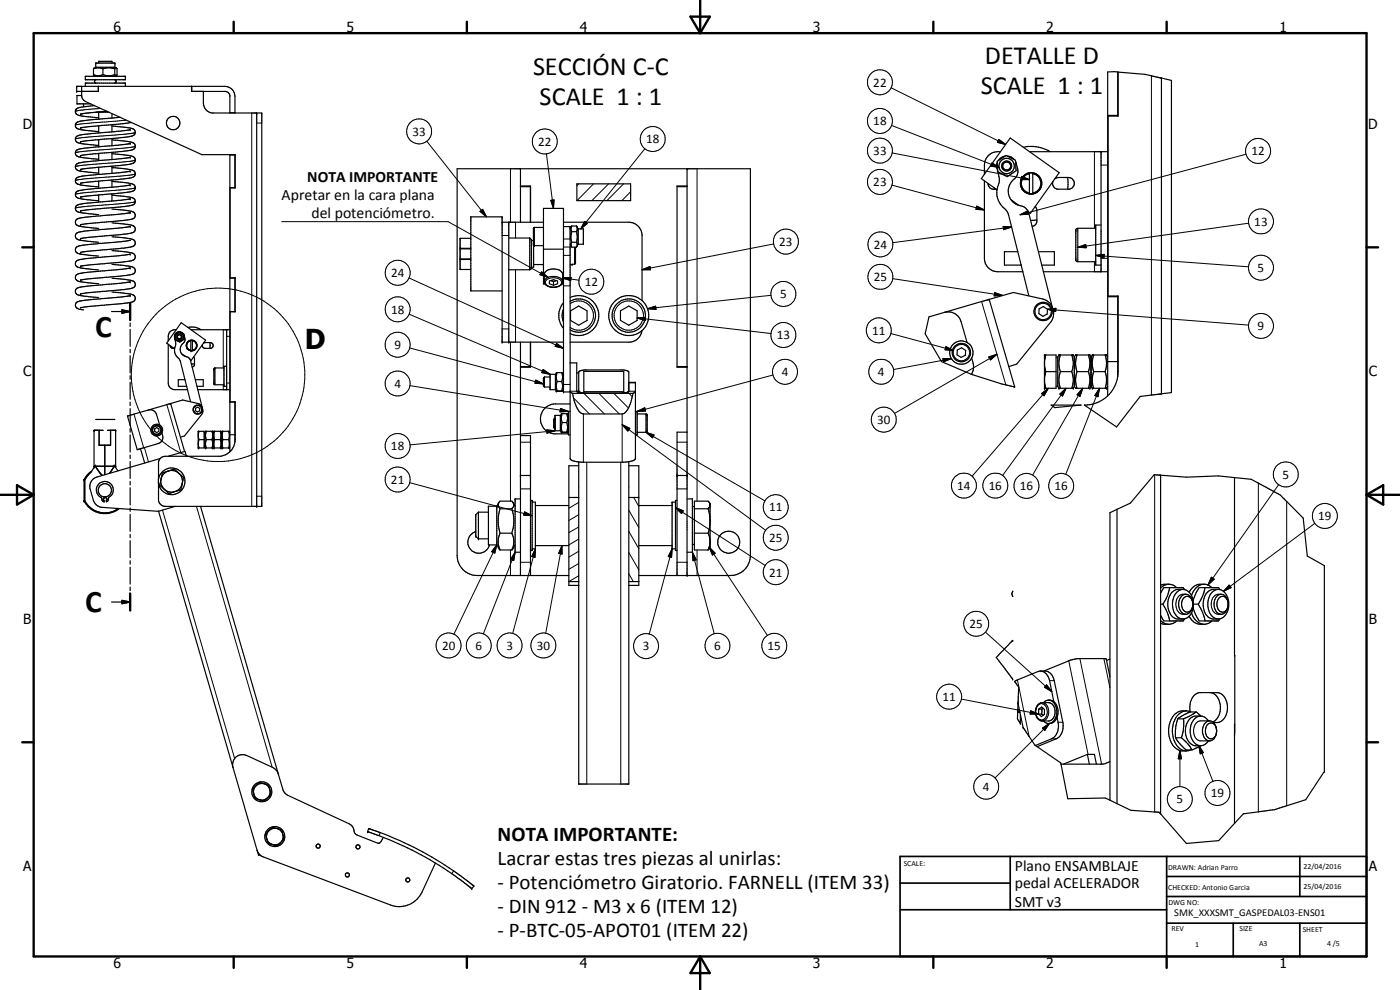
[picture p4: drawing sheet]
<svg xmlns="http://www.w3.org/2000/svg" width="420mm" height="297mm" viewBox="0 0 420 297" stroke-linecap="round" stroke-linejoin="round" font-family="sans-serif">
<g fill="none" stroke="#000" stroke-width=".35">
<path d="M29.6 18.9v-.5h4v.5M24.5 25.9l.1 3.4 .5 .8 .6 .4 34.9 15.9h9.9l.1 10h-1.6M24.5 28.7h-1.4v2.5h4.2M25.1 31.2v.8M25.6 22.9h12v1h-12zM25.6 25.9v-1h12v1M28.1 20.7a3.4 3.4 0 0 1 2.8 0M28.1 22.4a3.5 3.5 0 0 0 2.8 0M28.1 22.4l.6 .5M28.1 20.7v1.7M28.2 20.5l-.1 .2M28.2 20.4v.1"/>
<path d="M28.4 31.7l-3.6 .4a2.04 2.04 0 0 0-2.2 1l.3 1.1 .9 .5 5.8 .6M28.7 23.9a.52 .52 0 0 0-.4 .6 .52 .52 0 0 0 .6 .4M28.7 20.2v-1.3h5.8v1.3M28.7 20.2h5.8M28.7 20.2l-.5 .2M28.8 33.7h3.9M29.5 25.9v1.5M29.5 25.9v1.5h-6.5v-1.5h44.5a3 3 0 0 1 3 3v5M29.6 33.7v2M29.6 37.8v2.1M29.7 39.9a20.7 20.7 0 0 0-6.8 1.1 1.3 1.3 0 0 0 0 1.4 1.3 1.3 0 0 0 1.3 .7l5.4 .5M30.9 20.7l1.3-.3 2.2 .3"/>
<path d="M30.9 22.4a5.5 5.5 0 0 0 3.5 0M30.9 20.7v1.7M32.1 33.4l-7.9 .8M33.6 34.1v1.3M33.6 37.4v2.1M33.6 37.8h.5a17.4 17.4 0 0 1 6.2 1.1 1.26 1.26 0 0 1 .1 1.5 1.26 1.26 0 0 1-1.4 .5l-14.8 1.6M34.4 22.4l.4 .3M34.4 20.7v1.7M34.5 20.2l.4 .2M34.5 23.9a.53 .53 0 0 1 .3 .6 .53 .53 0 0 1-.4 .4M35.1 20.5l-.4-.1-.3 .3M35.1 20.6v2l-.6 .3"/>
<path d="M35.1 20.5v.1M35.1 22.4v.1M36 35.2l-6.1 .5a17.7 17.7 0 0 0-7 1.2l-.2 .2a1.5 1.5 0 0 0 1.8 1.8l5.1 .6M39.1 38.9l-9.4 1M39.4 36.7l-15.2 1.7M57.5 25.9v1.5h10.3l.6 .3 .6 .9v5.3M57.6 25.9v1.5M61 27.4v3.5a3 3 0 0 0 2.7 3h14.9v118h-29a2.17 2.17 0 0 1-2-1.7v-5.2M69 33.8h1.5M77 33.9v118M332.4 34.6h3M335.4 34.8v-13.2h-3v97.1"/>
<path d="M348.6 23.4l-4.9-1.1-8.1-.7v13.2h-3v54h3v22.7a10 10 0 0 1-10.2 10l9.7 6.6 7.1-9.1 6.4-.8M348.6 23.4l3 .7v93.5l-3 .6M348.6 23.4v94.8M24.2 46.7h.1M24.2 59.1h.1M29.6 41.9v2.2M29.6 46v2.2M29.6 50.2v2.2M29.6 54.4v2.1M29.6 58.5v2.1M29.7 44.1a21.9 21.9 0 0 0-6.6 .9 1.26 1.26 0 0 0-.3 1.5 1.26 1.26 0 0 0 1.4 .7l5.4 .6M29.7 56.5l-4.3 .4a2.91 2.91 0 0 0-2.8 1.2 1.61 1.61 0 0 0 1.9 1.6l5.1 .5"/>
<path d="M29.7 48.2l-3.9 .4a4.1 4.1 0 0 0-3 .8 1.48 1.48 0 0 0 1.7 2l5.1 .5M33.6 41.6v2.1M33.6 45.7v2.2M33.6 49.9v2.1M33.6 54v2.2M33.6 58.2v2.1M33.6 42h.5a15.8 15.8 0 0 1 6.1 1 1.21 1.21 0 0 1 .3 1.3 1.21 1.21 0 0 1-1.2 .8l-15.1 1.6M33.6 46.1l1.1 .1a10.9 10.9 0 0 1 5.7 1.2 1.34 1.34 0 0 1-1.4 1.9l-14.8 1.5M33.6 50.3h.5a16.4 16.4 0 0 1 6.2 1.1 1.26 1.26 0 0 1 .1 1.4 1.26 1.26 0 0 1-1.4 .6l-14.8 1.6M33.6 54.4l.5 .1a15.8 15.8 0 0 1 6.1 .9 1.21 1.21 0 0 1 .3 1.4 1.21 1.21 0 0 1-1.2 .7l-15.1 1.7M33.6 58.6l5.5 .6a1.3 1.3 0 0 1 1.5 1.3 1.3 1.3 0 0 1-1.6 1.2l-14.8 1.6M39 55.5h.1"/>
<path d="M39 43.1h.1M39.1 59.6l-2.7 .5-6.7 .5M39.1 51.4l-7.8 .8a35.9 35.9 0 0 0-8.1 1.1 1.16 1.16 0 0 0-.5 1.3 1.16 1.16 0 0 0 1.2 .8l5.7 .7M39.1 55.5l-9.4 1M39.1 47.2l-2.7 .4-6.7 .6M39.1 43.1l-9.4 1M69 46.4v89.2M69 56.3h1.5M69 46.5h1.5M156.2 50.6v16.1M156.2 55.8h3v10.9M156.2 56h3"/>
<path d="M173.1 55.2h16.2v5h-16.2zM203.2 56h3M206.2 55.8h-3v54.4h3M206.2 50.6v122.1M295.4 54.3v23.2a4 4 0 0 0 4.1 4h7.5M296.5 55a1.85 1.85 0 0 0 1.5 1.8h1M298.4 56.4l.1 .4M299.2 56.9l-4.7-3.3 8.7-12.2 14.7 10.4-8.7 12.3-.6-.4M299.3 48.8a3.9 3.9 0 0 0 .2 2.7M299.3 48.4l1.9-1.3a.83 .83 0 0 1 1.5-.1l2 1.1 .3 3.1-2 1.3a.82 .82 0 0 1-1.5 .1l-1.3-.7a.84 .84 0 0 1-.8-1.2zM299.5 51.6a6.1 6.1 0 0 1-.2 5 6.5 6.5 0 0 0 2.7 6.5l.7 1.5 6.1 24.2M300.3 45.5a4.1 4.1 0 0 0-4.9 4v2.8"/>
<path d="M301.6 46.9l-1.1 .4-.9 .9M302.3 46.8a2.81 2.81 0 0 1 2.1 1.1M303.4 59.9l2.4 1.7M304.8 48.5l.2 .6a4.2 4.2 0 0 1 .3 3.5l-.4 .6a4.6 4.6 0 0 0-2.3 4.5 4.6 4.6 0 0 0 3.2 3.9M306.4 55.7l.2 .8 1.2 1.2M306.9 53.2a3.1 3.1 0 0 0 2 5M307.1 52.9l-.7 1.2-.1 1.4M307.1 44.2a11 11 0 0 1 8.1 1.3M307.8 52.3l-.8 .7M308 57.9l1.7 .3M308.9 51.9v6.3M308.9 58.2h.4"/>
<path d="M308.9 52.2a2.92 2.92 0 0 0-2.4 2.8 2.92 2.92 0 0 0 2.4 2.9M308.9 51.9l-.8 .2M309 45.5h23.4M309.1 58.2h-.1M309.2 51.8h.5M309.2 51.8l-.8 .2-1.1 .7M309.3 51.9h-.4M309.6 51.9h.4M309.7 51.8a3.1 3.1 0 0 1 2.6 1.8M310 51.9v6.3M310 58.2h-.4M310 52.2a2.92 2.92 0 0 1 2.4 2.8 2.92 2.92 0 0 1-2.4 2.9"/>
<path d="M310 51.9l.8 .2M310.5 58l-.8 .2M311.1 52.3l.4 .3M311.6 57.4l-.7 .5-.9 .3M311.6 52.7a3.2 3.2 0 0 1-.8 5.2M312.5 54l.1 .8M312.6 55.2l-.3 1.3-.5 .6M316.6 53.6l1.1-.3h2.9a1.77 1.77 0 0 1 1.8 1.6 1.77 1.77 0 0 1-1.4 1.9h-3.7a1.76 1.76 0 0 1-1.3-2.4M320.4 53.3v3.5M330.4 45.5v36M24.2 71.6h.1M29.7 60.6l-3.9 .4a4.1 4.1 0 0 0-3 .9 1.48 1.48 0 0 0 1.7 1.9l5.1 .6"/>
<path d="M33.6 62.7l.5 .1a16.4 16.4 0 0 1 6.2 1 1.23 1.23 0 0 1 .2 1.4 1.23 1.23 0 0 1-1.2 .6l-15.1 1.6M33.6 66.8l1.6 .2a10 10 0 0 1 5.2 1.1 1.23 1.23 0 0 1-1.1 1.9l-15.1 1.6M33.6 71l5.5 .6a1.3 1.3 0 0 1 1.5 1.3 1.3 1.3 0 0 1-1.6 1.3l-14.8 1.5M33.6 75.2l1.1 .1a16.7 16.7 0 0 1 5.5 .9 1.21 1.21 0 0 1 .3 1.3 1.21 1.21 0 0 1-1.2 .8l-15.1 1.6M33.6 79.3l1.6 .2a10 10 0 0 1 5.2 1.1 1.27 1.27 0 0 1-1.1 1.8l-15.1 1.6M39.1 63.8l-8.3 .9a30 30 0 0 0-7.6 1 1.25 1.25 0 0 0-.4 1.5 1.25 1.25 0 0 0 1.4 .7l5.4 .6M39.1 72.1l-15.4 1.7a1.25 1.25 0 0 0-1.1 1.5 1.25 1.25 0 0 0 1.6 .9l5.4 .6M39.1 76.2l-8.3 .9a26 26 0 0 0-7.7 1.1 1.26 1.26 0 0 0-.3 1.5 1.26 1.26 0 0 0 1.4 .7l5.4 .6M39.1 67.9l-14.6 1.6a1.52 1.52 0 0 0-1.8 1.7 3.7 3.7 0 0 0 3.1 1.1l3.8 .4M39.1 72.1h.1M141.3 71.5h-3.2v3h3.2M141.3 74.7h-3.2v3h3.2"/>
<path d="M141.3 77.9h-3.2v3h3.2M150.7 66.7h12.4M152.7 66.7v36M152.7 71.4h6.3M159 71.4v9.5M159 71.4l.5 .5v8.5l-.5 .5M159.5 72.2h.6M160.1 73.5l.2 .2h2.8M160.1 79.4h3M163.1 68.2h-2.8l-.2 .2v11.8h-.6M163.1 74.8h6M169.1 66.7h19.6a4.1 4.1 0 0 1 4 3.5v20"/>
<path d="M169.1 68h2v69.6a2.63 2.63 0 0 0 2.6 1M171.1 73.3l.4 .7M171.6 72.7l-.2 .6 .2 .9h1.4a1.21 1.21 0 0 0 0-1.5M171.6 67.8l-.2 .7 .2 1M171.6 69.5l-.2 1.2 .2 2M171.6 67.8l-.5 .9M171.6 67.8h1.4M171.6 69.5h1.4M171.6 72.7h1.4M172.5 79.3l-1.4 .1M172.5 74.2v5.1M172.7 74.2v4.8l-.2 .3"/>
<path d="M173 67.8v.1M173 67.8a1.54 1.54 0 0 1 0 1.7M173 69.5a5.1 5.1 0 0 1 0 3.2M173 67.9l.5 .8M173.5 68.7h1.6v4.6h-1.6M173.5 68.7v4.6M173.5 73.3l-.5 .7M305.5 75.5h-4.1v4l5-.1M305.8 61.6a3.2 3.2 0 0 1 3 2.4l7.1 28.7M310.7 62l.5 .9v3.6l-.6 1.1-.9 .3M311.2 66l-1.9 .1M311.6 75.5h4.8v4h-3.7"/>
<path d="M328.8 68.5h-5.3l-.6 .5v9.3l.6 .2h5.3M330.4 67.5h-1.6v12h1.6M24.2 92.3v.1M24.2 84h.1M24.2 84v.1M33.5 93.5h5.6M33.6 83.5l5.5 .6a1.26 1.26 0 0 1 1.5 1.1 1.26 1.26 0 0 1-1.3 1.4l-15.1 1.6M33.6 87.6l1.1 .1a13.9 13.9 0 0 1 5.6 1 1.21 1.21 0 0 1 .2 1.4 1.21 1.21 0 0 1-1.2 .6l-15.1 1.6M36.6 93l2.5 .5-2.5 .5zM39.1 84.6l-15.4 1.6a1.25 1.25 0 0 0-1.1 1.5 1.25 1.25 0 0 0 1.6 1l5.4 .6M39.1 88.7l-3.1 .5-8.5 .7a9.1 9.1 0 0 0-4.7 1 1.19 1.19 0 0 0 .9 1.9l1.4 .2M39.1 80.4l-15.4 1.7a1.25 1.25 0 0 0-1.1 1.5 1.25 1.25 0 0 0 1.6 .9l5.4 .6"/>
<path d="M39.1 90.9v5.1M39.1 96.9v1.1M39.1 98.8v5.1M52.9 98.9a2 2 0 0 0-2.4 2v1.4M53.6 99.6l-1 .6M54.1 99.7l.9 .4M54.2 99.6l-.4-.1-1.2 .7M54.2 99.6l.8 .5M56.3 98.2a5.2 5.2 0 0 1 4.1 .7M57.3 98.9h11.7M68 98.9v18M69 83.4h1.5"/>
<path d="M69 93.5h1.5M69 83.4h1.5l.1 10.2h-1.6M150.7 87.3h-9.4v-22.2h9.4v37.6h18.4M152.7 80.9h6.3M163.6 85.2h-.5v-22.7h6v55.1h2M163.8 81.4a3.5 3.5 0 0 1 5 .7l.1 2.4a2.56 2.56 0 0 1-3 1.7l-1.3-.2-.7-.5-.5-.6v-2.6zM164.9 84.3l1.2-.4 1.2 .4v.8l-1.2 .5-1.2-.5zM165.3 84.2l.8 .3M166.1 84.5v1.1M166.9 84.2l-.8 .3M168.6 85.2h.5M169.1 90.8a5.9 5.9 0 0 0 0 7.8"/>
<path d="M169.1 92.7a4.8 4.8 0 0 0 0 3.9M171.1 90.4a5 5 0 0 1 7.6 4.3 5 5 0 0 1-7.6 4.2M171.1 89.3a6 6 0 0 1 8.6 5.4 6 6 0 0 1-8.6 5.4M171.2 93.3l2.5-1.5 2.5 1.5v2.8l-2.5 1.5-2.5-1.5zM186.2 93.3l2.5-1.5 2.5 1.5v2.8l-2.5 1.5-2.5-1.5zM192.7 90.2a6 6 0 0 0-8.4 .3 6 6 0 0 0 0 8.4 6 6 0 0 0 8.4 .3M192.7 90.2a6.1 6.1 0 0 1 0 9M192.7 99.2a4.1 4.1 0 0 1-3.5 3.5h-18.1M283.5 93.7l-4.7 1.4-1.1 5.1 4.9 8.3 8.9 3.8M283.5 93.7a4.1 4.1 0 0 1 4.9 2.7l1.8 6.3M296.9 89.8l-13.4 3.9M296.9 89.8l7.6 26.3-3.8-.9-9.2-2.9"/>
<path d="M296.9 89.8l7.2-2 8.8 1.9a4.5 4.5 0 0 1 2.4 6.9l-10.2 12.7-2.3 .7M311.9 92.7l1.2-.7 1.3 .8-.1 1.4-1.3 .7-1.2-.8zM313.1 81.5h19.3M332.4 89h3M335.4 88.8v24.1M39.1 104.8v1.1M39.1 106.7v5.2M39.1 112.7v1.1M39.1 114.7v5.1M50.5 103.3v11.6a2 2 0 0 0 2 2h3.8M51 103.7l.5 .7 .8 .1M52 104.4v.1"/>
<path d="M52.4 104.6a3.6 3.6 0 0 0 1.5 3.3l3.3 12.6M52.4 104.6l-2.4-1.6 4.4-6.2 7.3 5.3-4.3 6.1-.3-.2M52.4 100.5l.1 1.4M52.5 101.9l.2 1.4-.3 1.3M52.6 100.2l-.2 .1 .1 1.6M54.5 106.2l.8 .6a2.04 2.04 0 0 1 1.9 1.4l3.5 14.3M54.5 106.1l1.2 .9M55 100.1l.2 .3M55.2 100.4a2.24 2.24 0 0 1-.7 3.1 2.16 2.16 0 0 0 0 2.7M55.2 100.4v.8a1.2 1.2 0 0 1-1.1 1.3l-.2 .2-1.4-.8M55.5 113.9h-2v2h2.5M56 104l.2 .5"/>
<path d="M56 103.1a1.57 1.57 0 0 0 1.7 2.1M56.2 104.6l.3 .3M56.5 102.5l-.4 .5M56.7 105l.3 .2M57.1 102.1l-.5 .3M57.3 102.2a1.46 1.46 0 0 0-1.3 1.5 1.46 1.46 0 0 0 1.3 1.4M57.4 102.1l-1.1 .5-.4 1.2M57.4 102.1l.9 .2M57.5 102.1h-.2v3.1h.4M57.5 102.1h.2M57.7 102.1v3.1M57.7 102.2a1.45 1.45 0 0 1 1.3 1.5 1.45 1.45 0 0 1-1.3 1.4"/>
<path d="M57.7 102.1l.6 .2M58.1 107.1l.3 .5v1.9l-.2 .4-.6 .2M58.3 102.3l.6 .7M58.3 102.3l.4 .4M58.4 109.1l-1 .1M58.6 104.9l-.9 .3M58.6 113.9h2.4v2h-1.9M58.7 104.6l-.1 .3M58.9 104.4l-.3 .5M58.9 103l.2 .5M58.9 102.9l.2 .6M59.1 103.8l-.2 .6"/>
<path d="M59.1 103.5v.3M59.3 116.9h9.7M61 103l.4-.2h1.7a.88 .88 0 0 1 .9 .8 .88 .88 0 0 1-.7 .9l-2.1-.1-.4-.4v-.6M63 102.8v1.7M67.2 110.4h-2.7l-.3 .2v4.6l.3 .2h2.7M68 109.9h-.8v6h.8M156.2 102.7v70M156.2 110h3M159.2 102.7v7.5h-3M163.4 113.1v3M163.4 113.1l-.3 .3v2.4l.3 .3M163.4 116.1h1.7"/>
<path d="M163.4 113.1h1.7M166.7 112.3h-1.6v4.6h1.6M166.7 112.3l.4-.5h1.6l.4 .5M166.7 112.3v4.6M166.7 116.9l.3 .5M167 111.8h.1M167 117.4h.1M167.2 117.3l-.2 .1M167.2 111.8l-.2 1 .2 1.7M167.2 114.5l-.2 1.1 .2 1.7M167.2 117.3h1.4M167.2 114.5h1.4"/>
<path d="M168.6 117.3h.3l-1.9 .1M168.6 111.8l.3 1.4-.3 1.3M168.6 114.5l.3 1.4-.3 1.4M169.1 116.9l-.2 .5M171.1 108.9h2v8.5M171.1 117.4l.7 .6M171.8 118h18.2M171.8 118a11 11 0 0 0 2.5 5.9l.8 .3h11.6a2.79 2.79 0 0 0 2-1.9l.6-1.5 .7-2.8M173.1 117.4l.5 .4 1.5 .2M173.1 117.4h.6M173.1 111.9h.6M173.7 117.3v.1"/>
<path d="M173.7 117.4l1 .5 1.4 .1M175.2 111.4h12v6.1h-12zM187.7 117.9l-1.4 .1M187.7 117.9l-1 .1M188.7 117.4l-1 .5M188.7 117.4v-5.8l-.5-.3-1.2-.3h-11.7l-1.2 .3-.4 .3v6.2M188.7 117.3v.1M188.7 114.7h2v22.9a2.79 2.79 0 0 1-2.6 1h-14.4M190.7 117.4l-.7 .6M203.2 110h3M287.3 105l1.3-.6 1.2 .8-.1 1.4-1.3 .6-1.2-.7zM291.6 107.4l.4 1.6a4.2 4.2 0 0 1-.5 3.3"/>
<path d="M313.5 106.5h3.4v10h-3.4zM313.5 109.6l.4 1.9M313.5 114.6l.4 1.9M313.9 106.5l-.4 1.9M313.9 111.5l-.4 1.9M313.9 111.5h3M316.9 107.2h.5M316.9 115.9h.5M318.3 111.5h3.3M318.3 111.5l-.5 2.5 .5 2.5M318.3 106.5l-.5 2.5 .5 2.5M321.6 106.5a7.4 7.4 0 0 1 .4 3.7l-.4 1.3"/>
<path d="M321.6 111.5l.2 .7a6.3 6.3 0 0 1-.2 4.3M322.4 107.1l-.3-.6h-4.3l-.4 .6v8.9l.4 .5h4.3l.3-.5M322.4 107.1l.4-.6h4.3l.3 .6M322.4 116l.4 .5h4.3l.3-.5M322.4 107.1v8.9M323.2 111.5h3.5M323.2 111.5l-.2 .7a7.2 7.2 0 0 0 .2 4.3M323.2 106.5a6.9 6.9 0 0 0 0 5M326.7 106.5l.4 2.5-.4 2.5M326.7 111.5l.3 1.3a7.6 7.6 0 0 1-.3 3.7M327.4 107.1l.4-.6h4.3l.3 .6M327.4 116l.4 .5h4.3l.3-.5"/>
<path d="M327.4 107.1v8.9M328.2 111.5h3.5M328.2 111.5a7.5 7.5 0 0 0 0 5M328.2 106.5a7.2 7.2 0 0 0 0 5M331.7 106.5l.4 2.5-.4 2.5M331.7 111.5l.4 2.5-.4 2.5M332.4 108.5h3.2M28.2 139.9h.3M28.2 139.9l.2 .2 .1-.2M28.6 139.9h5.7M28.6 139.6l-.1 .3M28.6 139.6v.3"/>
<path d="M28.6 139.9l2.1 2.8M28.6 139.6l-1.3 2.2-1.9 2.1M28.8 125.9h5.6M29.7 129.1v4.5h3.5v-4.5M30.9 129.1h-2.7v10.8M31.4 133.6v8.8M32.2 129.1h2.5v10.8M34.3 139.6l1.1 1.7M34.3 139.6v.3M34.3 139.9l-1 1.6M34.3 139.6l.1 .2M34.7 139.9h-.3l.2 .2"/>
<path d="M34.7 139.9l-.1 .2M38.3 124.8l2.9 10.1M38.3 124.8h.1M39.1 120.6v1.1M39.1 122.6v5.1M39.1 128.6v1.1M39.1 130.5v5.1M39.1 136.5v1.1M39.1 138.4v5.2M41.2 134.9h.1M42.2 134.6l1.2 4.3M44.5 123a1.97 1.97 0 0 1 2.5 1.4l.9 3.1"/>
<path d="M44.5 123l-6.2 1.8M46.4 128.7l.7-.4 .6 .4v.8l-.7 .3-.6-.4zM48 137.6l-.4 1v5.2M48 137.6l-18.9 5.5a2.91 2.91 0 0 0-2 3.7l.9 3.3a3 3 0 0 0 2.7 2.1l16.8 1.2 5.1-1.5M48.6 129.9a2.15 2.15 0 0 1-1.2 3.2l-6.2 1.8M50.4 136.9l5.1-1.5 .5 1.5M51.2 121.1l-6.7 1.9M51.2 121.1l4.2 14.4M51.2 121.1l3.6-1.1 4.7 1.1 .8 .5 .4 .8M58.7 122.5l.6-.3 .7 .4-.1 .7-.6 .3-.6-.4zM59.5 129.4h1.7v5h-1.7zM59.5 131l.2 .9"/>
<path d="M59.5 133.5l.2 .9M59.7 129.4l-.2 .9M59.7 131.9l-.2 1M59.7 131.9h1.5M60.7 122.4l.2 1.2-.5 .9-5 6.3-1.2 .3M61.2 129.8h.3M61.2 134.1h.3M61.5 129.7l.2-.3h2.1l.2 .3M61.5 134.1l.2 .3h2.1l.2-.3M61.5 129.7v4.4M61.9 131.9h1.7M61.9 131.9l-.2 1 .2 1.5"/>
<path d="M61.9 129.4l-.2 .9 .2 1.6M63.6 129.4l.2 .9-.2 1.6M63.6 131.9l.2 1-.2 1.5M64 129.7l.2-.3h2.1l.2 .3M64 134.1l.2 .3h2.1l.2-.3M64 129.7v4.4M64.4 131.9h1.7M64.4 131.9a3.2 3.2 0 0 0 0 2.5M64.4 129.4a3.2 3.2 0 0 0 0 2.5M66.1 129.4l.2 .9-.2 1.6M66.1 131.9l.2 1-.2 1.5M66.5 129.7l.2-.3h2.1l.2 .3"/>
<path d="M66.5 134.1l.2 .3h2.1l.2-.3M66.5 129.7v4.4M66.9 131.9h1.7M66.9 131.9l-.2 1 .2 1.5M66.9 129.4l-.2 .9 .2 1.6M68.6 129.4l.2 .9-.2 1.6M68.6 131.9l.2 1-.2 1.5M69 120.6h1.5M69 130.4h1.6M69 120.6h1.5v12M70.6 131.9a5 5 0 0 1-4.5 5h-16.5l-.7 .1-.9 .6M156.2 130.7h3v42"/>
<path d="M166.5 125.5l-.3 .3v2.3l.3 .3M166.5 128.4h.1M166.5 125.5h.1M168.2 124.6h-1.6v4.6h1.6M168.2 124.6v4.6M168.2 124.6l.4-.5h1.6l.4 .5M168.2 129.2l.3 .5M168.5 129.7l1.7 .1M168.7 129.6l-.2 .1M168.7 129.6h1.4M168.7 124.1l-.2 1 .2 1.7M168.7 126.8l-.2 1.1 .2 1.7"/>
<path d="M168.7 126.8h1.4M170.1 129.6l.2 .1M170.1 124.1l.2 1-.2 1.7M170.1 126.8l.2 1.1-.2 1.7M170.3 129.7h.1M170.3 129.7l-.1 .1M170.6 129.2l-.3 .5M171.1 121.2h-4.9a4.5 4.5 0 0 0-4 4.5 4.5 4.5 0 0 0 4 4.5h4.4M171.1 123.4h-.5v7.1h.5M173.7 139.7h-3v35.9h3M188.7 138.6v96.6h-15v-96.6M188.7 139.7h3v35.9h-3"/>
<path d="M190.7 123.4h.5v7.1h-.5M191.2 124.2h2.8l.2 .3-.1 5.1-2.9 .1M206.2 129.7h-3v43M315.5 121.5h8.9l-7.8 .8zM25.2 143.9h.2M25.2 150.3h.2M25.2 143.9v6.4M25.2 150.3a7 7 0 0 0 10.6 2.3M25.4 143.9v6.4M25.4 150.3a6.9 6.9 0 0 0 10.1 2.3M27.5 141.3l-1.3 1.2-1 1.4M29.7 145.2a2.53 2.53 0 0 1 3.8 .3 2.53 2.53 0 0 1-1 3.8v.8l-.6 .5v-.5l.3-.4-.4-.2v-.4h-.6l.1 .4-.4 .2 .4 .4v.5l-.7-.5-.1-.7a2.54 2.54 0 0 1-.8-4.2z"/>
<path d="M33.3 141.5l-.5 .5M33.8 140.7l-.5 .8M34.6 140.1h.1M39.1 144.4v1.1M39.1 146.3v5.2M39.1 152.4v1M39.1 154.3v5.1M47.6 153.3l29.6 101.8M50.5 141.3a3.8 3.8 0 0 0-2.5 3.8v.4l2 1.9a.98 .98 0 0 0 1.6 .4l.9-.3M50.5 141.3l-1.8 .6-.2 .9a3.3 3.3 0 0 0 .5 3.6 3.3 3.3 0 0 0 3.5 1.1M51 141.2l1.3-.4 1.7 1.5M51 141.2l-.5 .1"/>
<path d="M51 141.2h1.2l1.2 .5M52.9 147.4l-.4 .1M54 142.3l.4 .3a1.01 1.01 0 0 1 .5 1.6l-.2 .9M54 142.3a3.3 3.3 0 0 1 .7 2.8M54.7 145.1l-.4 1.8-1.4 .5M54.7 145.1l-.8 1.5-1 .8M60.2 151.9l23.3 80.3M142.8 159.5a3.3 3.3 0 0 0-1.4 5.6 3.3 3.3 0 0 0 5.5-1.6M143.6 153.7v8M143.6 153.7l-.8 .7v6.5l.8 .8M143.6 153.7h3M149.1 151.9h-2.5v11.6h2.5"/>
<path d="M149.1 151.9v11.6M149.7 150.9l-.6 1M150.1 152.7l-.6-1.1 .1-.5 .5-.7h3.5a1.41 1.41 0 0 1 0 2.3M150.1 152.7h3.5M150.1 160h3.5M150.1 160l-.6 2.2 .1 1.2 .5 1.6M150.1 152.7a12.3 12.3 0 0 0 0 7.3M153.6 152.7l.1 .5a11.2 11.2 0 0 1-.1 6.8M153.6 160a5.6 5.6 0 0 1 0 5M154 150.9l.6 1M156.2 142.7h3M156.2 149.7h-1.6v16h1.6"/>
<path d="M159.2 150.2h.5v15h-.5M159.7 150.7h1v14h-1M160.7 151.7h10M170.7 149.3h3M188.7 149.3h3M191.7 151.7h10M202.7 150.7h-1v14h1M203.2 142.7h3M203.2 150.2h-.5v15h.5M206.2 149.7h1.6v16h-1.6M207.8 152h.6M208.4 152.7h4.1"/>
<path d="M208.4 160h4.1M212.5 160l.6 2.2M212.5 152.7l.6 3.2M212.9 150.9l.2 .3v13l-.6 .8M213 150.9l.1 .4M213 150.9l-.5-.5h-4.1v14.6h4.1M213.1 156.7l-.6 3.3M213.1 151.6l-.6 1.1M335.2 152.8l-2.1 1v86.3M335.2 152.8v88.3M348.3 142.6l-1.9-.2-7.2 8.6-4 1.8M348.3 142.6v101.6"/>
<path d="M348.3 142.6l7.8 .6 9.6-.4 4.8 .5M370.5 143.3l5 .5 6.6 3.6a11.1 11.1 0 0 1 4.1 3.1l4.9 4.9 1.2 11.4 5.2 2.9v61.9l-5.6 8.3-7 2.2a27.3 27.3 0 0 1-7.3 1.5l-4.4 .6-2.7 2.9M370.5 143.3l.1 53.5M39.1 160.3v1M39.1 162.2v5.1M39.1 168.2v1.1M39.1 170.2v5.1M39.1 176.1v1.1M39.1 178.1v5.1M143.6 161.7h3M149.1 163.5l1 1.5M150.1 165h3.5"/>
<path d="M154.6 163.5l-1 1.5M160.7 163.7h10M170.7 172.7h-27.5a6 6 0 0 1-6-6v-116.1h88v116.1a6 6 0 0 1-6 6h-27.5M170.7 174.5h3M188.7 174.5h3M191.7 163.7h10M207.8 163.4h.6M213.1 162.8l-.6 2.2M303.9 177.4a1.18 1.18 0 0 0 0 1.6M348.3 175.6l1-.3h2l.8 .3 1 .7M350.5 175.3a3.3 3.3 0 0 0-2.2 1.1M351 176.3l-.7 2.5-1.3 2.5"/>
<path d="M354.8 176.9a4.1 4.1 0 0 0-2.9 4.9 3.5 3.5 0 0 0 3.6 3.9 4.5 4.5 0 0 0 2.6-5.4M355 178.3a2.66 2.66 0 0 1 3 3.4l-.2 .8M355.5 176.9l-.4-.6h-5.8l-1 1.7M355.6 178.3a3.3 3.3 0 0 0-.3 5.9 2.07 2.07 0 0 0 2.6-2.2l.1-.3M361.3 175.3a4.3 4.3 0 0 0-3.7 3.4M361.6 176.3l-.7 2.5-1.3 2.5M363.8 176.3l-.8-.5a4.2 4.2 0 0 0-3.1-.5 4.2 4.2 0 0 0-3 2.4M365.5 176.9a3.7 3.7 0 0 0-3 3.9 4.2 4.2 0 0 0 3 4.9 3.6 3.6 0 0 0 3.3-3.9 4.1 4.1 0 0 0-3-4.9 4 4 0 0 0-2.7 .2 5.3 5.3 0 0 0 0 8.4l.7 .2 1.8 .1M365.6 178.3a2.73 2.73 0 0 1 3 3.4M366.1 176.9l-.4-.6h-5.8l-.9 1.5-.9 2.4M366.3 178.3a3.3 3.3 0 0 0-.3 5.9 2.05 2.05 0 0 0 2.5-2.1l.1-.4M33.5 180.6h5.6"/>
<path d="M36.6 180.1l2.5 .5-2.5 .5zM303.9 192.2l-4.9 5 4.9 6.6M333.1 197.7l-1 .5M348.3 184.6l1 1.7h5.8l.4-.6M348.3 181.3h.7M348.3 187l.6 .2 1.9 .1M348.3 186.2a3.3 3.3 0 0 0 4.8 .1M349 181.3l1.3 2.5 .7 2.5M355 184.3h.9M356.9 184.9a4.2 4.2 0 0 0 4.5 2.4M357.6 183.9a3.9 3.9 0 0 0 5.4 3l.8-.6M358 180.9a1.66 1.66 0 0 0-.8-1.7 1.66 1.66 0 0 0-1.9 .2 2.65 2.65 0 0 0 1 4.3l.8-.3 .6-.7"/>
<path d="M358.1 180.3a3.6 3.6 0 0 0-2.9-3.4 4 4 0 0 0-2.7 .2 5.3 5.3 0 0 0-.3 8.2 4.1 4.1 0 0 0 2.8 .5M358.1 182.4l.5 1.4 1.3 2.5h5.8l.4-.6M358.2 181.3h1.4M359.6 181.3l1.3 2.5 .7 2.5M365.6 184.3h.9M368.6 180.9a1.64 1.64 0 0 0-1-1.7 1.64 1.64 0 0 0-1.9 .4 2.61 2.61 0 0 0 1.2 4.1 1.95 1.95 0 0 0 1.6-1.7M370.5 196.6v24.1M305.4 213.7v1a2.65 2.65 0 0 0 .8 2.3v-2.6M305.4 213.7h.7M305.5 213l-.1 .7M305.5 213.4h-.1M305.5 210.9l1.5 7.3 3.7 5.5"/>
<path d="M305.5 210.9v2.1M305.5 210.9l.1-3a3.4 3.4 0 0 0-1.1-3.4l7-3 2.2-.2a3.1 3.1 0 0 1 2.7 2.9l2.6 12.5a4.5 4.5 0 0 1-2 5l-5.7 2.3M305.9 212.9l-.4 .1M306 213.4l-.4 .3M311.7 214.2h.9M311.7 212.8v1.4M311.7 212.8l.9-.7 .9 .8-.1 1.5-.9 .6-.8-.8M311.7 212.8h.9M312.5 201.3a3.4 3.4 0 0 1 2.5 2.9l1.3 6.3M312.6 214.2l.5 .4M312.6 212.8v1.4M313.1 212.5l-.5 .3"/>
<path d="M313.2 216.3l.8 .7 .7 .1M313.3 201.3l9.1-3.5 9.4-.2 .2 .2 1.1 5.3M314.7 210.1l-.7 .1-.8 .6M314.7 210.1a3.2 3.2 0 0 1 2.4 3.9 2.94 2.94 0 0 1-2.4 3.1M314.7 210.1a2.96 2.96 0 0 1 2.8 3 3.2 3.2 0 0 1-2.8 4M317.2 215.2l.3 1.5a4.4 4.4 0 0 1-1.9 5l-4.9 2M353.5 215.7l-.6 2.1-.1 3.6M353.5 215.7h1.7M355.2 215.7l-.1 3.5-.5 2.2M356.1 213.3a4.3 4.3 0 0 0-4.9 3.2 7.1 7.1 0 0 0 2.1 8.3 4.3 4.3 0 0 0 3.3 .5l.8-.3M357.2 213.5a4.8 4.8 0 0 1 2.7-5.7h5.7a4.9 4.9 0 0 1 2.3 6.7 3.4 3.4 0 0 1-2.3 2.3h-1.4M357.4 213.6a3.7 3.7 0 0 0-4.8 2.3 7 7 0 0 0 2.3 9.2l.9 .2"/>
<path d="M359 213.6l1.3 1.2a3.5 3.5 0 0 0-4.3 2.8 4.8 4.8 0 0 0 2.6 6.1l1.7 .1-2.6 1.2M359 213.6l-3.8 2.1M359 213.6h-1.7l-.7 .3-3.1 1.8M360.3 216.3h2.7M362.4 217.3a1.66 1.66 0 0 1 1.9-.1 1.66 1.66 0 0 1 .8 1.7 2.01 2.01 0 0 1-2.2 2.7 2.91 2.91 0 0 1-.5-4.3zM362.7 216.3a3.3 3.3 0 0 0 0 5.9l.3 .1M362.7 216.3a2.71 2.71 0 0 0-2.8-1.4 2.71 2.71 0 0 0-2.2 2 4.9 4.9 0 0 0 2 6.7 2.59 2.59 0 0 0 3-1.3M363 216.3a2.51 2.51 0 0 1 2.1 2.9M363 216.3h-.3M363.4 207.8a4.7 4.7 0 0 1 2.8 5.7l-.3 .9-.7 1.2-1.2 1M365.1 219.4a2.98 2.98 0 0 1-1.8 2.9h-3M370.6 217.3l-.1 29.8"/>
<path d="M69.9 230.3a3 3 0 0 1 1-3.2 3 3 0 0 1 3.2-.4l7.8 3.6 1 .8 .6 1.1M76.8 235.8a2.99 2.99 0 0 0-.4 3.4l.1 .4 2.8 .7a3.1 3.1 0 0 0 1.7-2.3v-1.1M76.8 235.8l-1 1 .4 1.7M79.2 235.1l.7 .2a.74 .74 0 0 1 .9 1l.1 .3M79.2 235.1l1 .6 .6 .9M79.2 235.1l-1.4-.3-1 1M79.2 235.1l-1.4 .1-1 .6M80.8 236.6l.2 .3M81 236.9l.4 1.4a2.99 2.99 0 0 1-4.5 1.1l-.6-.9M83.5 232.2l1.5 5 1.1 1.3 18.7 8.7a2.95 2.95 0 0 1 1.6 2.6l.8 .8 6.4 2.4 .7-.5 .7-1.3M310.7 223.7l.6 .3M311.3 224l7 4.9 .1 .4"/>
<path d="M318.4 229.3l2.1 10.3 11.2-.2 1.4 .7M326.3 226.4l-7.2 2.9M326.3 226.4h2.2l.5 2.9M326.3 226.4l.6 2.9M333.1 228.5l-1.4 .6-1 .2h-12.3M352.8 221.4l1.7 2.2a2.95 2.95 0 0 0 3.2 1.4M352.8 221.4h1.8M354.6 221.4l1.9 1.8 1.2 1.8M77.2 255.1l.4 1.5 .4-.1M77.2 255.1l.5 1.1 .9 .8 38.6 14.5a7.5 7.5 0 0 0 9.4-3.8l4.1-8.7M80 251.6l-.3-1.4 2-2 2.8 .8 .7 2.8-1.2 1.2M80 251.6a2.51 2.51 0 0 1 3.1-3 2.51 2.51 0 0 1 1.1 4.2"/>
<path d="M80 251.6l.4 1.4 2.1 .6a.94 .94 0 0 0 1.5-.6M80 251.6a2.56 2.56 0 0 0 4 1.4M110.6 248.6l-.3 1 1.5 .5a99 99 0 0 1 29.8 16.5M110.6 248.6h.1M110.7 248.6l.6 .2a92.4 92.4 0 0 1 15.6 6.8l9.2 5.7 6 4.5M333.1 240.1l2.1 1M335.2 241.1l4.2 2 7.1 .5a1.63 1.63 0 0 1 1.8 .6M348.3 244.2h.1M348.3 244.2l7.8 8.9 9.6-.9 4.8-5.1M141.6 266.6h.1M142.1 265.8l-.5 .8M142.2 265.8v.1"/>
<circle cx="52" cy="36.9" r="2.02"/>
<circle cx="302.1" cy="49.8" r="2.31"/>
<circle cx="302.1" cy="49.8" r="1.2"/>
<circle cx="302.1" cy="49.8" r="1.5"/>
<circle cx="188.7" cy="94.7" r="5"/>
<circle cx="313.1" cy="93.5" r="2.75"/>
<circle cx="53.8" cy="101.1" r="1.16"/>
<circle cx="53.8" cy="101.1" r=".76"/>
<circle cx="53.8" cy="101.1" r=".6"/>
<circle cx="288.5" cy="105.8" r="3.5"/>
<circle cx="288.5" cy="105.8" r="2.75"/>
<circle cx="47" cy="129" r="1.75"/>
<circle cx="47" cy="129.1" r="1.39"/>
<circle cx="59.3" cy="122.9" r="1.38"/>
<circle cx="31.5" cy="147.1" r="1.99"/>
<circle cx="51.5" cy="144.4" r="4"/>
<circle cx="218.7" cy="162.7" r="3.3"/>
<circle cx="313.8" cy="213.5" r="3"/>
<circle cx="78.6" cy="237.6" r="3"/>
<circle cx="82.5" cy="251" r="3"/>
<circle cx="95.5" cy="253.9" r=".6"/>
<circle cx="107.4" cy="254.1" r=".63"/>
<circle cx="104.3" cy="262.5" r=".61"/>
<circle cx="122.4" cy="264" r=".61"/>
</g>
<g fill="none" stroke="#000" stroke-width=".3">
<path d="M22.6 33.4h.1M30.2 32.5l-6.1 .6-1.4 .3M37.9 36.1l-13.4 1.1-1.9 .4M40.5 39.8h.1M40.6 39.7l-.9 .3-2 .3-13.3 1-1.8 .5M75.6 33.9v118M77 36.9h1.6M267.4 26.3l34.4 17M267.6 37.6l32.3 12.6M345.6 22.7v95.8M22.6 45.9h.1M22.6 50v.1"/>
<path d="M22.6 58.3v.1M22.6 58.3h.1M22.7 50h-.1M40.5 52.2l-2.8 .5-12.1 .9-3 .6M40.5 52.2h.1M40.6 56.3h.1M40.6 48h.1M40.6 43.9h.1M40.6 43.9l-2 .4-13.4 1.1-2.6 .5M40.6 52.1l-.1 .1M40.6 56.3l-2 .5-13.4 1-2.5 .5M40.6 48l-2.9 .6-12.5 .9-2.5 .5"/>
<path d="M128.1 42.4l17.9 22.7M153.2 50.6v16.1M164 46.1l2.1 16.4M173.7 55.2l-.6 .5M178.1 55.2l-4.9 5M182.7 55.2l-5.1 5M187.1 55.2l-5 5M189.3 57.5l-2.7 2.7M193.5 44.6l-19.2 24.1M209.2 50.6v99.8M267.7 55.5l27.7 7.5M267.7 45.9l41.2 8"/>
<path d="M297.7 48.9l2.2 1.3-2.6-.4zM299.8 41.8l2 1.5-2.5-.6zM306.6 52.9l2.3 1h-2.5zM328.5 45.5v23M330.4 49.5h2M374 46.3l-67.9 18.1M22.7 62.4l-.1 .1M22.7 62.4h.1M40.6 60.5l-2.9 .5-11.1 .8-3.8 .6M40.6 60.5h.1M84.5 66.5h50l30 16.7M144 63.4l.9-.6 1.1 2.3z"/>
<path d="M150.7 70.7h2M154.7 66.7v4.7M160.4 73.7h.1M160.4 68.2h.1M160.4 68.2v5.5M165.3 60.1l1-.1-.2 2.5zM169.1 76.6h2M169.1 74.1h2M169.1 71.7h2M175.5 66.4l.7 .7-1.9 1.6zM232.2 73.2l-39.5 7.7M293.1 61.8l2.3 1.2-2.5-.2z"/>
<path d="M301.1 67.9l2.5 .2-2.4 .8zM303.6 68.1l-35.7 4.7M306.1 64.4l2.3-1.1 .3 1zM323.5 74.2l2.3-.8 .2 .9zM323.5 68.5v10M328.5 78.5v3M328.8 76.6l2.6-.3-.1 1zM328.8 76.6l45.9 3.5M330.4 77.5h2M374.7 67l-51.2 7.2M67 98.9v11.5M122.8 83.4l46.3 21.1"/>
<path d="M122.8 94.3l42.3 18M150.7 98.7h2M154.7 80.9v21.8M162.5 81.6l2 1.6-2.5-.8zM163.4 84.5a2.74 2.74 0 0 1 3.5-1.5l1.5 .6 .5 .9M163.9 84.1a3.1 3.1 0 0 1 4.6 .4 1.71 1.71 0 0 1-2 1.6 2.71 2.71 0 0 1-2.9-1.1zM168.9 83.4l2.5-.2-.1 1zM168.9 83.4l4.9 .7M169.1 83.6h2M169.1 85.8h2M171.1 91.1a4.4 4.4 0 0 1 5.9 .6 4.4 4.4 0 0 1 0 5.9 4.4 4.4 0 0 1-5.9 .6M191.2 95.4l2.5-.2-.1 1z"/>
<path d="M191.2 95.4l40.2 4.7M192.7 80.9l2.4-.9 .1 .9zM194.3 92.6l2.5-.7 .1 .9zM231.4 88.6l-37.1 4M267.9 83.6l33 5M294.6 90.5l7.3 25M298.5 87.8l2.4 .8-2.5 .2zM314.4 92.8l2.5-.3-.1 1zM314.4 92.8l60.3 4.7M64.5 110.4v5M67 115.4v1.5M68 100.9h1"/>
<path d="M68 114.9h1M123 104.4l40.1 10.8M123 115.7l47.6 7.7M153.2 102.7v47.7M160.8 114l2.3 1.2-2.5-.2zM163 110.9l2.1 1.4-2.5-.5zM167 103l2.1 1.5-2.5-.6zM169.1 115.4h2M171.1 117.4h2M172.1 119.4l4.8 4.8M175.1 118h.1M175.2 118l6.2 6.2"/>
<path d="M179.7 118l6.2 6.2M184.2 118l4.4 4.4M186.7 118h.1M188.7 117.4h2M188.7 114.9h2M188.8 118l1 1M232 112.5l-40.8 10.9M267.4 100.1l18.8 5.1M283 107.6h2.5l-2.3 .9zM283.9 104l2.3 1.2-2.6-.3zM285.5 107.6l-17.3 3.3M296.7 107.1l2.5-.8-1.9 1.7z"/>
<path d="M299.2 106.3l-30.7 17.7M312.6 118.1l2-1.6-1.3 2.2zM314.6 116.5l-22.9 26.4M318.1 118.2l1.8-1.7-1 2.3zM319.9 116.5l-19 26.2M324.9 116.5l-.8 2.4-.9-.5zM324.9 116.5l-15 26M330 116.5l-.5 2.5-.9-.3zM330 116.5l-10.1 25.8M40.2 124.2l2.9 10.2M43.3 134.3l1.3 4.3M50.1 121.4l4.2 14.4"/>
<path d="M156.2 132.7h3M164.1 129l2.5 .2-2.4 .8zM166.6 129.2l-43.5 4.3M168.2 122.6l2.4 .8-2.5 .2zM175.1 124.2v14.5M176.1 138.7v96.5M186.3 138.7v96.5M186.7 127.4l2.3 1.1-.6 .8zM186.7 124.2v14.5M186.7 127.4l43.1 31.7M191.2 123.4l2.3-1.1 .2 1zM193.9 129.7l2.4 .8-.5 .9z"/>
<path d="M193.9 124.2v5.5M193.9 129.7l35.7 20.6M203.2 132.7h3M48.8 153l21.6 74.6M59 151.9l22.7 78.4M77 148.9h1.6M123 144.8l36.7 9.9M156.2 146.7h3M157.4 153.6l2.3 1.1-2.5-.1zM173.7 158.1l-3 1.7M173.7 154.4l-3 1.8M173.7 150.7l-3 1.8"/>
<path d="M188.7 159.4l3 5.2M188.7 153.1l3 5.2M190.2 149.3l1.5 2.6M202.7 152.3l2.4 .9-.6 .9zM202.7 152.3l26.9 17.4M203.2 146.7h3M346.5 142.4v101.2M377.6 144.9v98.7M383.7 145.4l-21.2 30.1M386.2 150.5v91.3M394.6 157l-27.4 20.4M149.1 163.5l-.6 2.4-.9-.4z"/>
<path d="M149.1 163.5l-12.9 26.8M153.2 165v7.7M154.6 165.7l-.4 2.5-1-.4zM154.6 165.7l-9.5 24.5M156.2 168.7h3M160.7 164.7l-.1 2.5-1-.2zM160.7 164.7l-6.8 25.3M168.6 163.7l.1 2.5-1-.2zM168.6 163.7l-4.8 26.3M173.7 172.8l-3 1.7M173.7 169.1l-3 1.7M173.7 165.4l-3 1.8"/>
<path d="M173.7 161.8l-3 1.7M188.7 172.1l1.4 2.4M188.7 165.8l3 5.2M201.7 164.7l-.2 2.5-.9-.2zM201.7 164.7l-6.9 25.5M203.2 168.7h3M207.8 165.7l1.1 2.3-.9 .2zM207.8 165.7l6.6 24.5M209.2 165v7.7M212.8 164.2l1.8 1.8-.8 .5zM212.8 164.2l17.5 26.5M355 178.3a2.83 2.83 0 0 0-2 3.6 2.37 2.37 0 0 0 2 2.4"/>
<path d="M363.5 173.2l.9 .6-1.9 1.7zM365.6 178.3a3.1 3.1 0 0 0-1.7 4.7l.9 1.1 .8 .2M368.9 175.6l.6 .7-2.3 1.1zM295.7 189.7l20 17.8M320.7 198.3l5.8 28.1M324.1 197.6l6.5 31.7M331.3 197.6l1.8 8.8M288.5 209.8l23.2 4.4M305.3 204l3.6 17M309.3 213.3l2.4 .9h-2.6zM311.6 211.5a1.64 1.64 0 0 1 1.8-.1 1.64 1.64 0 0 1 .8 1.5 2.13 2.13 0 0 1-2 3 2.88 2.88 0 0 1-.6-4.4zM312.8 210.8a2.98 2.98 0 0 1 .8 5.3l-.8 .2"/>
<path d="M312.8 218.5l2.1-1.5-1.3 2.2zM314.1 205.5l1.6 2-2.2-1.3zM314.9 217l-16.3 16.4M315 204.2h1.4M317.5 216.7h1.5M360.3 216.3a3.3 3.3 0 0 0-1.1 5.6l1.1 .4M315.6 221.7h1.4M354.1 225.2l.5 2.5h-1zM354.1 225.2v10.8M359.8 223.7l1.3 2.1-.9 .4zM359.8 223.7l4.2 10.7M114.1 249.8l-.3 .9"/>
<path d="M136.1 261.3l-.5 .8"/>
<circle cx="125.8" cy="39.4" r="3.8"/>
<circle cx="264.1" cy="24.7" r="3.7"/>
<circle cx="264.1" cy="36.3" r="3.7"/>
<circle cx="163.5" cy="42.5" r="3.7"/>
<circle cx="195.9" cy="41.7" r="3.7"/>
<circle cx="264.1" cy="54.6" r="3.8"/>
<circle cx="264.1" cy="45.2" r="3.7"/>
<circle cx="377.6" cy="45.3" r="3.7"/>
<circle cx="235.9" cy="72.5" r="3.8"/>
<circle cx="264.2" cy="73.3" r="3.8"/>
<circle cx="378.4" cy="66.4" r="3.8"/>
<circle cx="119.4" cy="81.9" r="3.8"/>
<circle cx="119.4" cy="92.8" r="3.8"/>
<circle cx="177.5" cy="84.5" r="3.7"/>
<circle cx="188.7" cy="94.7" r="4.4"/>
<circle cx="235.1" cy="88.2" r="3.8"/>
<circle cx="263.7" cy="99.1" r="3.7"/>
<circle cx="264.2" cy="83.1" r="3.8"/>
<circle cx="313" cy="93.5" r="2.44"/>
<circle cx="378.4" cy="80.3" r="3.7"/>
<circle cx="378.4" cy="97.8" r="3.8"/>
<circle cx="65.5" cy="112.5" r="26"/>
<circle cx="119.3" cy="103.4" r="3.8"/>
<circle cx="119.3" cy="115" r="3.8"/>
<circle cx="235.1" cy="100.5" r="3.7"/>
<circle cx="235.6" cy="111.5" r="3.7"/>
<circle cx="264.5" cy="111.5" r="3.8"/>
<circle cx="288.5" cy="105.8" r="2.46"/>
<circle cx="47" cy="129.1" r="1.22"/>
<circle cx="59.3" cy="122.9" r="1.23"/>
<circle cx="119.3" cy="133.8" r="3.8"/>
<circle cx="265.3" cy="125.9" r="3.8"/>
<circle cx="119.3" cy="143.9" r="3.7"/>
<circle cx="232.8" cy="152.2" r="3.8"/>
<circle cx="289.3" cy="145.7" r="3.7"/>
<circle cx="298.7" cy="145.7" r="3.7"/>
<circle cx="308.1" cy="145.8" r="3.8"/>
<circle cx="318.5" cy="145.8" r="3.8"/>
<circle cx="385.9" cy="142.4" r="3.7"/>
<circle cx="397.6" cy="154.8" r="3.8"/>
<circle cx="232.8" cy="161.3" r="3.8"/>
<circle cx="232.8" cy="171.7" r="3.7"/>
<circle cx="134.6" cy="193.7" r="3.8"/>
<circle cx="143.7" cy="193.7" r="3.8"/>
<circle cx="152.9" cy="193.7" r="3.8"/>
<circle cx="163.1" cy="193.7" r="3.7"/>
<circle cx="193.9" cy="193.8" r="3.7"/>
<circle cx="215.3" cy="193.8" r="3.7"/>
<circle cx="232.4" cy="193.8" r="3.8"/>
<circle cx="293" cy="187.1" r="3.7"/>
<circle cx="284.9" cy="209" r="3.7"/>
<circle cx="296" cy="236" r="3.8"/>
<circle cx="354.1" cy="239.8" r="3.8"/>
<circle cx="365.4" cy="237.9" r="3.8"/>
</g>
<g fill="#000">
<circle cx="28.7" cy="18.9" r=".18"/>
<circle cx="29.6" cy="18.4" r=".18"/>
<circle cx="34.5" cy="18.9" r=".18"/>
<circle cx="23" cy="27.4" r=".18"/>
<circle cx="23" cy="25.9" r=".18"/>
<circle cx="24.2" cy="38.4" r=".18"/>
<circle cx="24.2" cy="34.2" r=".18"/>
<circle cx="28.7" cy="20.2" r=".18"/>
<circle cx="34.5" cy="20.2" r=".18"/>
<circle cx="39.1" cy="38.9" r=".18"/>
<circle cx="77" cy="33.9" r=".18"/>
<circle cx="24.2" cy="46.7" r=".18"/>
<circle cx="24.2" cy="42.5" r=".18"/>
<circle cx="24.2" cy="50.8" r=".18"/>
<circle cx="24.2" cy="55" r=".18"/>
<circle cx="39.1" cy="59.6" r=".18"/>
<circle cx="39.1" cy="55.5" r=".18"/>
<circle cx="39.1" cy="43.1" r=".18"/>
<circle cx="39.1" cy="51.4" r=".18"/>
<circle cx="39.1" cy="47.2" r=".18"/>
<circle cx="206.2" cy="50.6" r=".18"/>
<circle cx="306.6" cy="56.4" r=".18"/>
<circle cx="24.2" cy="63.3" r=".18"/>
<circle cx="24.2" cy="71.6" r=".18"/>
<circle cx="24.2" cy="75.7" r=".18"/>
<circle cx="24.2" cy="79.9" r=".18"/>
<circle cx="24.2" cy="67.4" r=".18"/>
<circle cx="39.1" cy="76.2" r=".18"/>
<circle cx="39.1" cy="67.9" r=".18"/>
<circle cx="39.1" cy="63.8" r=".18"/>
<circle cx="159.5" cy="71.9" r=".18"/>
<circle cx="160.1" cy="73.4" r=".18"/>
<circle cx="171.1" cy="68" r=".18"/>
<circle cx="171.7" cy="79.4" r=".18"/>
<circle cx="322.9" cy="69.1" r=".18"/>
<circle cx="24.2" cy="84.1" r=".18"/>
<circle cx="24.2" cy="88.2" r=".18"/>
<circle cx="39.1" cy="84.6" r=".18"/>
<circle cx="39.1" cy="88.7" r=".18"/>
<circle cx="39.1" cy="80.4" r=".18"/>
<circle cx="68" cy="98.9" r=".18"/>
<circle cx="159.5" cy="80.4" r=".18"/>
<circle cx="296.9" cy="89.8" r=".18"/>
<circle cx="56.1" cy="104.4" r=".18"/>
<circle cx="57.3" cy="105.2" r=".18"/>
<circle cx="64.2" cy="110.7" r=".18"/>
<circle cx="64.2" cy="115.1" r=".18"/>
<circle cx="150.7" cy="102.7" r=".18"/>
<circle cx="152.7" cy="102.7" r=".18"/>
<circle cx="167" cy="117.3" r=".18"/>
<circle cx="169.1" cy="117.6" r=".18"/>
<circle cx="190.7" cy="114.7" r=".18"/>
<circle cx="313.5" cy="106.5" r=".18"/>
<circle cx="313.5" cy="116.5" r=".18"/>
<circle cx="317.8" cy="116.5" r=".18"/>
<circle cx="317.8" cy="106.5" r=".18"/>
<circle cx="322.1" cy="106.5" r=".18"/>
<circle cx="322.1" cy="116.5" r=".18"/>
<circle cx="327.1" cy="116.5" r=".18"/>
<circle cx="327.1" cy="106.5" r=".18"/>
<circle cx="327.8" cy="106.5" r=".18"/>
<circle cx="327.8" cy="116.5" r=".18"/>
<circle cx="332.1" cy="106.5" r=".18"/>
<circle cx="332.1" cy="116.5" r=".18"/>
<circle cx="28.2" cy="129.1" r=".18"/>
<circle cx="28.2" cy="139.9" r=".18"/>
<circle cx="34.7" cy="129.1" r=".18"/>
<circle cx="34.7" cy="139.9" r=".18"/>
<circle cx="51.2" cy="121.1" r=".18"/>
<circle cx="59.5" cy="134.4" r=".18"/>
<circle cx="59.5" cy="129.4" r=".18"/>
<circle cx="61.5" cy="134.1" r=".18"/>
<circle cx="61.7" cy="134.4" r=".18"/>
<circle cx="61.7" cy="129.4" r=".18"/>
<circle cx="63.8" cy="134.4" r=".18"/>
<circle cx="63.8" cy="129.4" r=".18"/>
<circle cx="64" cy="134.1" r=".18"/>
<circle cx="64.2" cy="134.4" r=".18"/>
<circle cx="64.2" cy="129.4" r=".18"/>
<circle cx="66.3" cy="134.4" r=".18"/>
<circle cx="66.3" cy="129.4" r=".18"/>
<circle cx="66.5" cy="134.1" r=".18"/>
<circle cx="66.7" cy="134.4" r=".18"/>
<circle cx="66.7" cy="129.4" r=".18"/>
<circle cx="68.8" cy="134.4" r=".18"/>
<circle cx="68.8" cy="129.4" r=".18"/>
<circle cx="166.2" cy="128.1" r=".18"/>
<circle cx="166.2" cy="125.8" r=".18"/>
<circle cx="166.5" cy="128.4" r=".18"/>
<circle cx="166.5" cy="125.5" r=".18"/>
<circle cx="168.5" cy="129.7" r=".18"/>
<circle cx="168.5" cy="124.2" r=".18"/>
<circle cx="170.3" cy="124.2" r=".18"/>
<circle cx="170.3" cy="129.7" r=".18"/>
<circle cx="25.2" cy="143.9" r=".18"/>
<circle cx="25.2" cy="150.3" r=".18"/>
<circle cx="28.4" cy="140.1" r=".18"/>
<circle cx="77" cy="151.9" r=".18"/>
<circle cx="146.6" cy="151.9" r=".18"/>
<circle cx="149.1" cy="151.9" r=".18"/>
<circle cx="156.2" cy="142.7" r=".18"/>
<circle cx="159.2" cy="142.7" r=".18"/>
<circle cx="203.2" cy="142.7" r=".18"/>
<circle cx="206.2" cy="142.7" r=".18"/>
<circle cx="213.1" cy="151.2" r=".18"/>
<circle cx="142.8" cy="160.9" r=".18"/>
<circle cx="143.6" cy="161.7" r=".18"/>
<circle cx="206.2" cy="172.7" r=".18"/>
<circle cx="303.9" cy="192.2" r=".18"/>
<circle cx="303.9" cy="203.8" r=".18"/>
<circle cx="305.5" cy="210.9" r=".18"/>
<circle cx="306.2" cy="217" r=".18"/>
<circle cx="307" cy="218.2" r=".18"/>
<circle cx="365.1" cy="219.2" r=".18"/>
<circle cx="110.3" cy="249.6" r=".18"/>
<circle cx="110.6" cy="248.6" r=".18"/>
<circle cx="141.6" cy="266.6" r=".18"/>
</g>
<g fill="none" stroke="#000" stroke-width=".71">
<path d="M10.1 9.9h400v277.1h-400zM70.1 6.5v3.4M140.1 6.5v3.4M207.2 5h5.8l-2.9 4.9zM210.1 0v9.9M280.1 6.5v3.4M350.1 6.5v3.4M6.7 74.2h3.4M410.1 74.2h3.5M39.1 90.9v5.1M.1 148.5h10M5.1 145.6l5 2.9-5 2.9z"/>
<path d="M410.1 148.5h10M410.1 148.5l5-2.9v5.8zM39.1 178.1v5.1M6.7 222.7h3.4M410.1 222.7h3.5M70.1 287v3.4M140.1 287v3.4M210.1 287v10M210.1 287l2.9 5h-5.8zM280.1 287v3.4M350.1 287v3.4"/>
</g>
<path d="M270.1 257h140v30h-140zM303.2 257v16M350.1 257v30M390.1 257v12M270.1 265h33.1M270.1 273h80M350.1 277h60M350.1 269h60M350.1 263h60M370.1 277v10M390.1 277v10" fill="none" stroke="#000" stroke-width=".51"/>
<g fill="#000">
<path d="M297.7 48.9l2.2 1.3-2.6-.4zM299.8 41.8l2 1.5-2.5-.6zM306.6 52.9l2.3 1h-2.5zM144 63.4l.9-.6 1.1 2.3zM165.3 60.1l1-.1-.2 2.5zM175.5 66.4l.7 .7-1.9 1.6zM192.7 80.9l2.4-.9 .1 .9zM293.1 61.8l2.3 1.2-2.5-.2zM301.1 67.9l2.5 .2-2.4 .8zM306.1 64.4l2.3-1.1 .3 1zM323.5 74.2l2.3-.8 .2 .9zM328.8 76.6l2.6-.3-.1 1z"/>
<path d="M36.6 93l2.5 .5-2.5 .5zM162.5 81.6l2 1.6-2.5-.8zM168.9 83.4l2.5-.2-.1 1zM191.2 95.4l2.5-.2-.1 1zM194.3 92.6l2.5-.7 .1 .9zM298.5 87.8l2.4 .8-2.5 .2zM314.4 92.8l2.5-.3-.1 1zM160.8 114l2.3 1.2-2.5-.2zM163 110.9l2.1 1.4-2.5-.5zM167 103l2.1 1.5-2.5-.6zM283 107.6h2.5l-2.3 .9zM283.9 104l2.3 1.2-2.6-.3z"/>
<path d="M296.7 107.1l2.5-.8-1.9 1.7zM312.6 118.1l2-1.6-1.3 2.2zM318.1 118.2l1.8-1.7-1 2.3zM324.9 116.5l-.8 2.4-.9-.5zM330 116.5l-.5 2.5-.9-.3zM164.1 129l2.5 .2-2.4 .8zM168.2 122.6l2.4 .8-2.5 .2zM186.7 127.4l2.3 1.1-.6 .8zM191.2 123.4l2.3-1.1 .2 1zM193.9 129.7l2.4 .8-.5 .9zM157.4 153.6l2.3 1.1-2.5-.1zM202.7 152.3l2.4 .9-.6 .9z"/>
<path d="M149.1 163.5l-.6 2.4-.9-.4zM154.6 165.7l-.4 2.5-1-.4zM160.7 164.7l-.1 2.5-1-.2zM168.6 163.7l.1 2.5-1-.2zM201.7 164.7l-.2 2.5-.9-.2zM207.8 165.7l1.1 2.3-.9 .2zM212.8 164.2l1.8 1.8-.8 .5zM363.5 173.2l.9 .6-1.9 1.7zM368.9 175.6l.6 .7-2.3 1.1zM36.6 180.1l2.5 .5-2.5 .5zM309.3 213.3l2.4 .9h-2.6zM314.1 205.5l1.6 2-2.2-1.3z"/>
<path d="M312.8 218.5l2.1-1.5-1.3 2.2zM354.1 225.2l.5 2.5h-1zM359.8 223.7l1.3 2.1-.9 .4z"/>
</g>
<g font-size="9.4">
<text x="28.5" y="101">C</text>
<text x="25.6" y="183.7">C</text>
</g>
<text font-size="8.2" x="91.5" y="104.8">D</text>
<g font-size="7.9">
<text x="160" y="22.4">SECCIÓN C-C</text>
<text x="295.6" y="19.2">DETALLE D</text>
<text x="294.3" y="28.2">SCALE 1 : 1</text>
<text x="162" y="31.4">SCALE 1 : 1</text>
</g>
<g font-size="6.3">
<text x="149.3" y="252.3">NOTA IMPORTANTE:</text>
<text x="149.3" y="259.5">Lacrar estas tres piezas al unirlas:</text>
<text x="149.3" y="266.7">- Potenciómetro Giratorio. FARNELL (ITEM 33)</text>
<text x="149.3" y="273.9">- DIN 912 - M3 x 6 (ITEM 12)</text>
<text x="149.3" y="281.1">- P-BTC-05-APOT01 (ITEM 22)</text>
</g>
<g font-size="4.7">
<text x="84.5" y="59.9">Apretar en la cara plana</text>
<text x="92.2" y="54.6">NOTA IMPORTANTE</text>
<text x="93.5" y="65.4">del potenciómetro.</text>
<text x="304.6" y="261.2">Plano ENSAMBLAJE</text>
<text x="304.6" y="266.6">pedal ACELERADOR</text>
<text x="304.6" y="272">SMT v3</text>
</g>
<g font-size="4.2">
<text x="34" y="9.6">6</text>
<text x="104" y="9.6">5</text>
<text x="174" y="9.6">4</text>
<text x="244" y="9.6">3</text>
<text x="314" y="9.6">2</text>
<text x="384" y="9.6">1</text>
<text x="6.8" y="38.7">D</text>
<text x="410.6" y="38.7">D</text>
<text x="7" y="112.9">C</text>
<text x="410.8" y="112.9">C</text>
<text x="7" y="187.1">B</text>
<text x="410.8" y="187.1">B</text>
<text x="7" y="261.4">A</text>
<text x="410.8" y="261.4">A</text>
<text x="34" y="290.4">6</text>
<text x="104" y="290.4">5</text>
<text x="174" y="290.4">4</text>
<text x="244" y="290.4">3</text>
<text x="314" y="290.4">2</text>
<text x="384" y="290.4">1</text>
</g>
<g font-size="3.9">
<text x="262.1" y="26">22</text>
<text x="123.8" y="40.7">33</text>
<text x="262.1" y="37.6">18</text>
<text x="161.5" y="43.7">22</text>
<text x="193.9" y="43">18</text>
<text x="262.1" y="46.5">33</text>
<text x="375.6" y="46.6">12</text>
<text x="262.1" y="55.9">23</text>
<text x="376.4" y="67.7">13</text>
<text x="233.9" y="73.8">23</text>
<text x="262.2" y="74.6">24</text>
<text x="117.4" y="83.1">24</text>
<text x="377.4" y="81.6">5</text>
<text x="175.5" y="85.8">12</text>
<text x="234.1" y="89.5">5</text>
<text x="262.2" y="84.4">25</text>
<text x="117.4" y="94.1">18</text>
<text x="233.1" y="101.8">13</text>
<text x="261.7" y="100.4">11</text>
<text x="377.4" y="99.1">9</text>
<text x="118.4" y="104.7">9</text>
<text x="234.6" y="112.8">4</text>
<text x="263.5" y="112.8">4</text>
<text x="118.4" y="116.4">4</text>
<text x="263.3" y="127.2">30</text>
<text x="117.3" y="135.1">18</text>
<text x="384.9" y="143.6">5</text>
<text x="117.3" y="145.2">21</text>
<text x="287.3" y="147">14</text>
<text x="296.7" y="147">16</text>
<text x="306.1" y="147.1">16</text>
<text x="316.5" y="147.1">16</text>
<text x="230.8" y="153.4">11</text>
<text x="395.6" y="156.1">19</text>
<text x="230.8" y="162.6">25</text>
<text x="230.8" y="173">21</text>
<text x="291" y="188.4">25</text>
<text x="132.7" y="194.9">20</text>
<text x="142.7" y="194.9">6</text>
<text x="152" y="194.9">3</text>
<text x="161.1" y="194.9">30</text>
<text x="192.9" y="195.1">3</text>
<text x="214.3" y="195.1">6</text>
<text x="230.4" y="195">15</text>
<text x="282.9" y="210.3">11</text>
<text x="295" y="237.3">4</text>
<text x="363.4" y="239.2">19</text>
<text x="353.1" y="241">5</text>
</g>
<text font-size="3.1" x="352.4" y="275">SMK_XXXSMT_GASPEDAL03-ENS01</text>
<g font-size="2.4">
<text x="271.2" y="259.7">SCALE:</text>
<text x="350.6" y="261">DRAWN: Adrian Parro</text>
<text x="391.2" y="260.6">22/04/2016</text>
<text x="350.6" y="267">CHECKED: Antonio Garcia</text>
<text x="391.2" y="266.7">25/04/2016</text>
<text x="350.6" y="271.4">DWG NO:</text>
<text x="351.6" y="279.3">REV</text>
<text x="372" y="279.4">SIZE</text>
<text x="391" y="279.6">SHEET</text>
<text x="358.7" y="284.1">1</text>
<text x="377.9" y="283.8">A3</text>
<text x="398.3" y="283.8">4 /5</text>
</g>
</svg>
